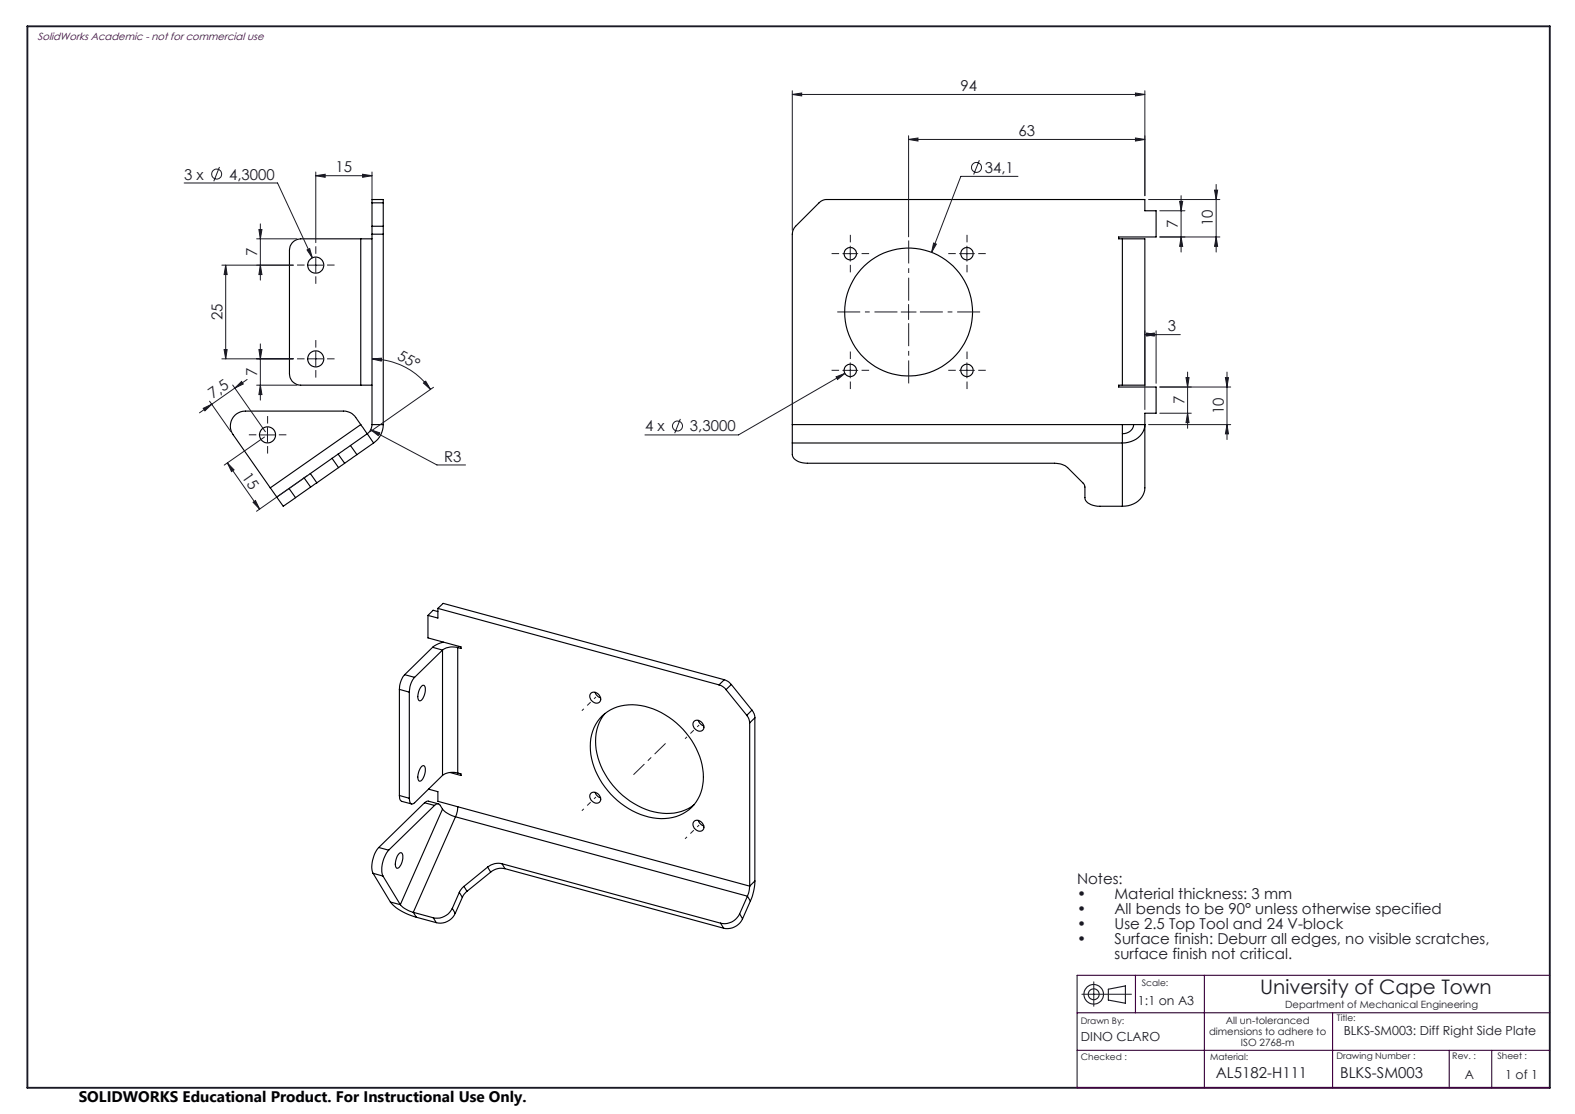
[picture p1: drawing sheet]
<svg xmlns="http://www.w3.org/2000/svg" width="420mm" height="297mm" viewBox="0 0 420 297" stroke-linecap="round" stroke-linejoin="round" font-family="sans-serif">
<g fill="none" stroke="#000" stroke-width=".3">
<path d="M99.2 54.1v-.9h3v.9M99.2 54.1v6.2M99.2 54.1h3M102.2 54.1v6.2M96.2 63.7h3M96.2 63.7h-16a3 3 0 0 0-3 3v33a2.99 2.99 0 0 0 3 3h16M96.2 63.7v39M99.2 60.3v2.1M99.2 62.4h3M99.2 60.3h3M99.2 62.4v50.8M102.2 60.3v2.1"/>
<path d="M102.2 62.4v50.8M299.3 63.7h-1v-.5h10v-7h-3v-3h-84.8a2.87 2.87 0 0 0-2.1 .9l-6.2 6.2a3.1 3.1 0 0 0-.9 2.1v50.8M299.3 63.7h6v39h-6M299.3 63.7v39M93.5 118.8l-3.3 2.3M93.5 118.8l1.7 2.4M96.2 102.7h3M96.2 113.2l1.7 2.4M96.2 113.2a8.5 8.5 0 0 0-2.3-2.9l-1.8-.7h-26.7a4 4 0 0 0-3.2 6.3l9.9 14.2M96.2 113.2l-24.1 16.9M97.9 115.6l1.7 2.5M97.9 115.6l-4.4 3.2"/>
<path d="M99.2 113.2a3.1 3.1 0 0 1-1.3 2.4M99.2 113.2h3M99.6 118.1l-4.4 3.1M102.2 113.2a5.9 5.9 0 0 1-2.6 4.9M211.3 113.2v4.9M211.3 113.2h94a5.6 5.6 0 0 1-6 4.9M211.3 118.1v3.1a3.6 3.6 0 0 0 4 2.3h65.9a5.2 5.2 0 0 1 3.5 1.2l4.5 4.6 .1 3.4a2.75 2.75 0 0 0 2.8 2.2l7.2 .1M211.3 118.1h88M299.3 113.2v4.9M299.3 102.7h-1v.5h10v7h-3v19.9a5.5 5.5 0 0 1-6 4.9M299.3 118.1v16.9M302.3 113.2a2.75 2.75 0 0 1-3 2.4"/>
<path d="M72.1 130.1l1.7 2.4M73.8 132.5l1.7 2.5 3.3-2.3M77.1 130.2l-3.3 2.3M77.1 130.2l1.7 2.5M81.1 127.4l1.7 2.5M81.1 127.4l-4 2.8M82.8 126.3l-1.7 1.1M82.8 126.3l1.7 2.4M82.8 129.9l-4 2.8M84.5 128.7l-1.7 1.2M88.5 122.2l-5.7 4.1M88.5 122.2l1.8 2.5"/>
<path d="M90.2 121.1l-1.7 1.1M90.2 121.1l1.7 2.4M90.3 124.7l-5.8 4M91.9 123.5l-1.6 1.2M95.2 121.2l-3.3 2.3M107.9 179.9a6 6 0 0 0-1.4 3.9M107.9 179.9l2.7 .7M114.1 164.1v6l8.8 2.4v.4l-.8-.3M115.4 172.6l2.6 .7M115.4 172.6l-7.5 7.3M116.8 162.2v2.6l-2.7-.7M116.8 162.2l74.9 20.4"/>
<path d="M116.8 162.2l1.4-1.3 74.9 20.3M116.8 163.1l-1.3-.4-1.4 1.4M118 173.3l-7.4 7.3M118 173.3v33.4M118.3 171.2l-1.5 .5-1.4 .9M122.1 172.6a4.8 4.8 0 0 0-4.1 .7M122.1 172.6v33.5M122.4 172.3l-.3 .3M106.5 183.8l2.6 .7M106.5 183.8v28.3M109.1 184.5v28.3M110.6 180.6a6 6 0 0 0-1.5 3.9"/>
<path d="M112.3 183.1l.6-.4a1.86 1.86 0 0 1 .3 2.4l-.5 1.1a.66 .66 0 0 1-.7 .7 .66 .66 0 0 1-.6-.8 4.6 4.6 0 0 1 .9-3zM157.6 184.8a1.71 1.71 0 0 1 2.1 .4 1.71 1.71 0 0 1 .1 2.1 1.72 1.72 0 0 1-2-.5 1.72 1.72 0 0 1-.2-2zM158.7 184.6l.3 .7 1.2 .8M160.5 190.9a12.7 12.7 0 0 1 13.6-1.9 20.9 20.9 0 0 1 13.5 18.2 10.6 10.6 0 0 1-12.4 11 20.7 20.7 0 0 1-17.8-19.2 11.2 11.2 0 0 1 3.1-8.1zM161.3 190.2a13.4 13.4 0 0 0-1.1 14 21.1 21.1 0 0 0 16.4 12.6 11.7 11.7 0 0 0 8.5-2.2M185.1 192.3a1.71 1.71 0 0 1 2.1 .4 1.71 1.71 0 0 1 .1 2 1.72 1.72 0 0 1-2-.4 1.72 1.72 0 0 1-.2-2zM186.2 192l.3 .8 1.2 .7M191.7 182.6l1.1 .5 .8 .8M193.1 181.2l1 .5 .9 .8M193.1 181.2l-1.4 1.4M193.6 183.9l5.5 6.8M195 182.5l-1.4 1.4"/>
<path d="M195 182.5l5.5 6.8M199.1 190.7l.6 1 .2 1M199.9 192.7v43.6M200.5 189.3a2.95 2.95 0 0 1 .8 2.1M200.5 189.3l-1.4 1.4M201.3 191.4l-1.4 1.3M201.3 191.4v43.5M106.5 212.1l.2 1.1 .3 .4 2.8 .7M106.5 212.1l2.6 .7M112.3 204.5l.6-.4a1.86 1.86 0 0 1 .3 2.4 1.73 1.73 0 0 1-1.4 1.7 3.5 3.5 0 0 1 .5-3.7zM113.2 214l.9-.4 2.8 .7M113.2 214l2.7 .7"/>
<path d="M113.2 214l-12.2 12M114.3 210.4l2.5 .7v2.5l5.3 1.5M115.9 214.7a.89 .89 0 0 1 1.5 0l.6 1M115.9 214.7l-12.3 12M118 206.7l-7.4 7.3a.79 .79 0 0 1-1.1 .3 .79 .79 0 0 1-.3-1l-.1-.5M118 215.7a6.8 6.8 0 0 0 3.5 2.1M118 215.7l-11.2 25.5M120 205.9l2.9 .9v-.5l-.8-.2M121.5 217.8l-11.3 25.4M121.5 217.8l77.8 21.1M122.1 215.1l-.2 1.3-.4 1.4M122.1 206.1a4.9 4.9 0 0 0-4.1 .6"/>
<path d="M122.1 215.1l77.8 21.2M157.6 211.5a1.71 1.71 0 0 1 2.1 .3 1.71 1.71 0 0 1 .1 2.1 1.72 1.72 0 0 1-2-.4 1.72 1.72 0 0 1-.2-2zM158.7 211.2l.3 .7 1.2 .8M185.1 218.9a1.71 1.71 0 0 1 2.1 .4 1.71 1.71 0 0 1 .1 2.1 1.72 1.72 0 0 1-2-.4 1.72 1.72 0 0 1-.2-2.1zM186.2 218.7l.3 .7 1.2 .8M99.5 232.8l2.6 .8M99.5 232.8l4.6 7.7M101 226a7.5 7.5 0 0 0-1.5 6.8M101 226l2.6 .7M102.1 233.6l4.7 7.6M103.6 226.7a7.6 7.6 0 0 0-1.5 6.9M106.3 227.7l.6-.4a1.86 1.86 0 0 1 .3 2.4 1.73 1.73 0 0 1-1.4 1.8 3.5 3.5 0 0 1 .5-3.8z"/>
<path d="M122.5 237.9l-1.9 4.3M122.5 237.9l.8 1.4M123.3 239.3l-1.9 4.2M123.7 236.3l-1.2 1.6M123.7 236.3l.8 1.3M124.5 237.6l-.7 .8-.5 .9M130 231.2l-6.3 5.1M130 231.2l.8 1.3M130.8 232.5l-6.3 5.1M133.9 230.3a4.3 4.3 0 0 0-3.9 .9M133.9 230.3l58.3 15.8M133.9 230.3l.8 1.3"/>
<path d="M134.7 231.6a4.4 4.4 0 0 0-3.9 .9M134.7 231.6l58.3 15.9M199.3 238.9l-2.1 4.7M199.3 238.9l.8 1.3M199.9 236.3l-.6 2.6M201.3 234.9a13.8 13.8 0 0 1-1.2 5.3M201.3 234.9l-1.4 1.4M104.1 240.5a13.4 13.4 0 0 0 6.9 4M104.1 240.5l2.7 .7M106.8 241.2a6.8 6.8 0 0 0 3.4 2M110.2 243.2l5.3 1.5M110.2 243.2l.8 1.3"/>
<path d="M111 244.5l5.3 1.5M115.5 244.7l.8 1.3M120.6 242.2a4.6 4.6 0 0 1-5.1 2.5M120.6 242.2l.8 1.3M121.4 243.5a4.4 4.4 0 0 1-5.1 2.5M192.2 246.1l.8 1.4M197.2 243.6a4.4 4.4 0 0 1-5 2.5M197.2 243.6l.8 1.4M198 245a4.5 4.5 0 0 1-5 2.5M200.1 240.2l-2.1 4.8"/>
<circle cx="84.2" cy="70.7" r="2.15"/>
<circle cx="226.7" cy="67.6" r="1.67"/>
<circle cx="257.9" cy="67.6" r="1.67"/>
<circle cx="84.2" cy="95.7" r="2.14"/>
<circle cx="226.7" cy="98.7" r="1.67"/>
<circle cx="242.3" cy="83.2" r="17.1"/>
<circle cx="257.9" cy="98.7" r="1.67"/>
<circle cx="71.3" cy="115.9" r="2.15"/>
</g>
<g fill="none" stroke="#191924" stroke-width=".27">
<path d="M211.3 25.2l2.5-.4v.8zM211.3 24.2v37.2M211.3 25.2h94M242.3 37.2l2.5-.4v.8zM242.3 36.2v26.9M242.3 37.2h63M302.8 24.8l2.5 .4-2.5 .4zM302.8 36.8l2.5 .4-2.5 .4zM305.3 24.2v28M49.1 48.8h24.9l9.3 20M58.5 44.5l-1.5 3.8M69.4 59.7v15"/>
<path d="M84.2 46.8l2.5-.3v.8zM84.2 45.9v18.8M84.2 46.8h15M96.7 46.5l2.5 .3-2.5 .5zM99.2 45.9v7.2M261.2 42.7l-1.6 3.8M271.5 47h-15.3l-7.8 20.3M306.3 53.2h19M309.3 56.2h6.7M314.6 53.7h.8l-.4 2.5zM315 52.2v15M323.9 50.7h.8l-.4 2.5z"/>
<path d="M324.3 49.2v18M59.2 70.7h19M60.2 70.7l.4 2.5h-.8zM60.2 70.7v25M68.4 63.7h10.8M69 61.2h.8l-.4 2.5zM69.4 70.7l.4 2.5h-.8zM81.9 66.6l.7-.3 .7 2.5zM82.2 70.7h4M84.2 68.7v4M224.8 67.6h3.9M226.7 65.6v4"/>
<path d="M249 64.8l.7 .3-1.3 2.2zM255.9 67.6h4M257.8 65.6v4M309.3 63.2h16M315 63.2l.4 2.5h-.8zM324.3 63.2l.4 2.5h-.8zM59.2 95.7h19M59.8 93.2h.8l-.4 2.5zM69 93.2h.8l-.4 2.5zM69.4 91.7v15M82.2 95.7h4M84.2 93.7v4"/>
<path d="M99.2 95.7l2.5-.2v.8zM99.2 95.7a19.1 19.1 0 0 1 15.6 8.1M224.8 98.7h3.9M225.3 99.6l-28.4 16.4h-24.9M226.7 96.7v4M240.3 83.2h4M242.3 81.2v4M255.9 98.7h4M257.8 96.7v4M305.3 89.2l2.5-.4v.8zM305.3 88.2v21M305.3 89.2h9.4"/>
<path d="M305.8 88.8l2.5 .4-2.5 .4zM308.3 88.2v14M316.7 99.2v15M327.2 99.2v18M54.2 108.9l2.3-1.1-1.9 1.7zM55.9 107l5.7 8.1M62.1 102.7l8.7 12.4M62.6 103.5l1.8-1.8 .5 .7zM65.9 101.2l-12.7 8.9M68.4 102.7h10.8M69.4 116h3.9M69.4 102.7l.4 2.5h-.8z"/>
<path d="M70.5 116.5l-10.7 7.5M71.3 113.9v4M98.8 114.6l2.4 .8-.3 .7zM98.8 114.6l17.7 9.4h7.6M112.9 102.1l.6-.5 1.3 2.2zM115.6 103.3l-16.9 11.8M181.4 111.7l-1.5 3.8M223 100.5l2.3-.9-2 1.6zM306.3 113.2h21.9M309.3 103.2h18.9M309.3 110.2h8.4M316.3 100.7h.8l-.4 2.5z"/>
<path d="M316.7 110.2l.4 2.5h-.8zM326.8 100.7h.8l-.4 2.5zM327.2 113.2l.4 2.5h-.8zM60.6 123.4l1.8 1.9-.7 .4zM60.6 123.4l8.7 12.3M67.5 133.9l.6-.4 1.2 2.2zM82 126.8l-13.6 9.5M288.5 265.1h13.2M291.7 261.8v6.5"/>
<circle cx="57.8" cy="46.4" r="1.33"/>
<circle cx="260.4" cy="44.6" r="1.33"/>
<circle cx="180.7" cy="113.6" r="1.33"/>
</g>
<g fill="none" stroke="#191924" stroke-width=".3">
<path d="M295.6 263.7l4.5-.8v4.6l-4.5-.9z"/>
<circle cx="291.6" cy="265.1" r="2.61"/>
<circle cx="291.7" cy="265.1" r="1.45"/>
</g>
<g fill="none" stroke="#191924" stroke-width=".27" stroke-dasharray="15.2 1.3 1.3 1.3" stroke-linecap="butt">
<path d="M81.2 70.7h-2M84.2 67.7v-2M84.2 73.7v2M87.2 70.7h2M223.8 67.6h-2M226.8 64.6v-2M226.8 70.6v2M229.8 67.6h2M254.9 67.6h-2M257.9 64.6v-2M257.9 70.6v2M260.9 67.6h2"/>
<path d="M81.2 95.7h-2M84.2 92.7v-2M84.2 98.7v2M87.2 95.7h2M223.8 98.7h-2M226.8 95.7v-2M229.8 98.7h2M254.9 98.7h-2M257.9 95.7v-2M260.9 98.7h2M68.4 115.9h-2M71.4 112.9v-2"/>
<path d="M71.4 118.9v2M74.4 115.9h2M226.8 101.7v2M257.9 101.7v2"/>
</g>
<path d="M239.3 83.2h-16M242.3 80.2v-16.1M242.3 86.2v16M245.3 83.2h16.1" fill="none" stroke="#191924" stroke-width=".27" stroke-dasharray="15.2 1.3 1.3 1.3" stroke-dashoffset="9.1" stroke-linecap="butt"/>
<path d="M177.5 198.2l-8.6 8.3" fill="none" stroke="#191924" stroke-width=".27" stroke-dasharray="15.2 1.3 1.3 1.3" stroke-dashoffset="11.2" stroke-linecap="butt"/>
<path d="M155.2 189.5l3.7-3.7M182.7 197l3.7-3.7M155.2 216.1l3.7-3.6M182.7 223.6l3.7-3.6" fill="none" stroke="#191924" stroke-width=".27" stroke-dasharray="15.2 1.3 1.3 1.3" stroke-dashoffset="14.5" stroke-linecap="butt"/>
<path d="M7.3 7h406v283h-406z" fill="none" stroke="#191924" stroke-width=".5"/>
<path d="M287.2 270h126.1M302.8 260v10M321.2 260v30M355.4 270v20M413.3 260h-126.1v30h126.1M287.2 280h126.1M386.5 280v10M397.8 280v10" fill="none" stroke="#400040" stroke-width=".3"/>
<g fill="#191924">
<path d="M112.9 102.1l.6-.5 1.3 2.2zM99.2 95.7l2.5-.2v.8z"/>
<path d="M305.8 88.8l2.5 .4-2.5 .4zM305.3 89.2l2.5-.4v.8zM302.8 24.8l2.5 .4-2.5 .4zM211.3 25.2l2.5-.4v.8z"/>
<path d="M81.9 66.6l1.4 2.2-.7-2.5zM84.2 46.8l2.5-.3v.8zM96.7 46.5l2.5 .3-2.5 .5zM98.8 114.6l2.1 1.5 .3-.7zM249 64.8l-.6 2.5 1.3-2.2zM242.3 37.2l2.5-.4v.8zM302.8 36.8l2.5 .4-2.5 .4zM223 100.5l.3 .7 2-1.6z"/>
<path d="M62.6 103.5l1.8-1.8 .5 .7zM54.2 108.9l2.3-1.1-1.9 1.7z"/>
<path d="M69.4 70.7l.4 2.5h-.8zM69 61.2h.8l-.4 2.5z"/>
<path d="M327.2 113.2l.4 2.5h-.8zM326.8 100.7h.8l-.4 2.5zM324.3 63.2l.4 2.5h-.8zM323.9 50.7h.8l-.4 2.5z"/>
<path d="M60.2 70.7l.4 2.5h-.8zM59.8 93.2h.8l-.4 2.5zM69 93.2h.8l-.4 2.5zM69.4 102.7l.4 2.5h-.8zM314.6 53.7h.8l-.4 2.5zM315 63.2l.4 2.5h-.8zM316.3 100.7h.8l-.4 2.5zM316.7 110.2l.4 2.5h-.8z"/>
<path d="M60.6 123.4l1.8 1.9-.7 .4zM67.5 133.9l.6-.4 1.2 2.2z"/>
</g>
<text font-size="5.3" fill="#191924" x="336" y="265.1">University of Cape Town</text>
<text font-size="4.1" x="21" y="293.7">SOLIDWORKS Educational Product. For Instructional Use Only.</text>
<g font-size="4" fill="#191924">
<text x="256.1" y="24.3">94</text>
<text x="271.6" y="36.3">63</text>
<text x="49.1" y="47.9">3 x</text>
<text x="61.1" y="47.9">4,3000</text>
<text x="89.5" y="46">15</text>
<text x="262.6" y="46.1">34,1</text>
<text x="314.1" y="60.8" transform="rotate(-90 314.1 60.8)">7</text>
<text x="323.4" y="60.4" transform="rotate(-90 323.4 60.4)">10</text>
<text x="68.6" y="68.3" transform="rotate(-90 68.6 68.3)">7</text>
<text x="59.3" y="85.4" transform="rotate(-90 59.3 85.4)">25</text>
<text x="311.4" y="88.3">3</text>
<text x="105.7" y="95.7" transform="rotate(28 105.7 95.7)">55°</text>
<text x="68.6" y="100.3" transform="rotate(-90 68.6 100.3)">7</text>
<text x="56.8" y="106.5" transform="rotate(-35 56.8 106.5)">7,5</text>
<text x="315.8" y="107.8" transform="rotate(-90 315.8 107.8)">7</text>
<text x="326.3" y="110.4" transform="rotate(-90 326.3 110.4)">10</text>
<text x="172" y="115">4 x</text>
<text x="184" y="115">3,3000</text>
<text x="118.4" y="123.1">R3</text>
<text x="64.4" y="127.3" transform="rotate(55 64.4 127.3)">15</text>
<text x="287.2" y="235.7">Notes:</text>
<text x="287.2" y="239.7">•</text>
<text x="297.2" y="239.7">Material thickness: 3 mm</text>
<text x="287.2" y="243.7">•</text>
<text x="297.2" y="243.7">All bends to be 90° unless otherwise specified</text>
<text x="287.2" y="247.7">•</text>
<text x="287.2" y="251.7">•</text>
<text x="297.2" y="247.7">Use 2.5 Top Tool and 24 V-block</text>
<text x="297.2" y="251.7">Surface finish: Deburr all edges, no visible scratches,</text>
<text x="297.2" y="255.7">surface finish not critical.</text>
<text x="324.2" y="287.5">AL5182-H111</text>
<text x="357.4" y="287.5">BLKS-SM003</text>
</g>
<g font-size="3.3" fill="#191924">
<text x="303.5" y="267.8">1:1 on A3</text>
<text x="358.3" y="275.9">BLKS-SM003: Diff Right Side Plate</text>
<text x="288.2" y="277.6">DINO CLARO</text>
<text x="390.6" y="287.6">A</text>
<text x="401.4" y="287.6">1 of 1</text>
</g>
<text font-size="2.8" fill="#400040" x="10" y="10.5">SolidWorks Academic - not for commercial use</text>
<g font-size="2.7" fill="#191924">
<text x="342.7" y="268.7">Department of Mechanical Engineering</text>
<text x="322.4" y="275.9">dimensions to adhere to</text>
<text x="326.9" y="272.9">All un-toleranced</text>
<text x="330.9" y="278.9">ISO 2768-m</text>
</g>
<g font-size="2.4" fill="#191924">
<text x="304.5" y="262.8">Scale:</text>
<text x="288.2" y="272.9">Drawn By:</text>
<text x="356.5" y="272.3">Title:</text>
<text x="288.2" y="282.6">Checked :</text>
<text x="322.7" y="282.6">Material:</text>
<text x="356.4" y="282.3">Drawing Number :</text>
<text x="387.3" y="282.4">Rev. :</text>
<text x="399.3" y="282.3">Sheet :</text>
</g>
</svg>
